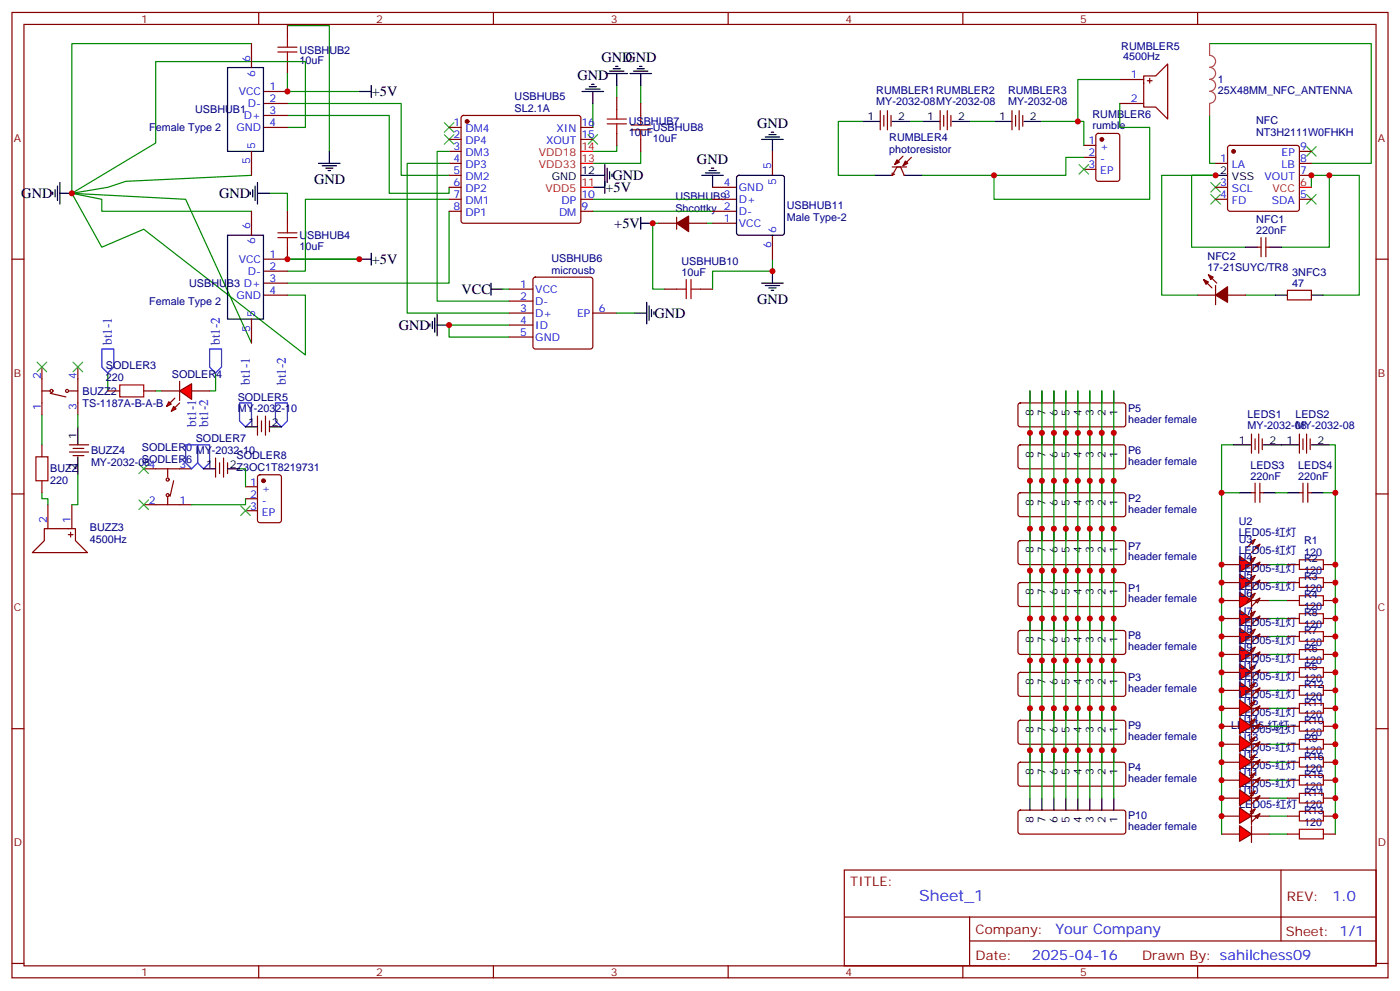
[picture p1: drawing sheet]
<svg xmlns="http://www.w3.org/2000/svg" width="412mm" height="292mm" viewBox="0 0 412 292" stroke-linecap="round" stroke-linejoin="round" font-family="sans-serif">
<g fill="none" stroke="#870000" stroke-width=".35">
<path d="M3.5 3.7h405.4v284.3h-405.4zM7.1 7.2h398.2v277.3h-398.2zM76.2 3.7v3.5M145.3 3.7v3.5M214.5 3.7v3.5M283.6 3.7v3.5M352.8 3.7v3.5M3.5 76.3h3.6M405.3 76.3h3.6M3.5 145.5h3.6M368.3 159.6l1.4-.7-.7 1.4zM369.7 158.9l-2.5 2.5"/>
<path d="M405.3 145.5h3.6M359.8 166.3h5.3M368.7 166.3h5.2M369.7 161l1.4-.7-.7 1.4zM371.1 160.3l-2.4 2.5M3.5 214.6h3.6M405.3 214.6h3.6M248.7 256.3h156.6v28.2h-156.6zM377.3 256.3v20.9M248.7 270.1h156.5M285.6 277.2h119.6M285.6 270.1v14.1"/>
<path d="M3.5 283.8h3.6M76.2 284.5v3.5M145.3 284.5v3.5M214.5 284.5v3.5M283.6 284.5v3.5M352.8 284.5v3.5M405.3 283.8h3.6"/>
</g>
<path d="M365.1 163.8l3.6 2.5-3.6 2.1z" fill="#f00" stroke="#870000" stroke-width=".35"/>
<path d="M359.8 171.6h5.3M368.3 164.9l1.4-.7-.7 1.4zM368.7 163.8v5M368.7 171.6h5.2M369.7 166.3l1.4-.7-.7 1.4zM369.7 164.2l-2.5 2.5M371.1 165.6l-2.4 2.5" fill="none" stroke="#870000" stroke-width=".35"/>
<path d="M365.1 169.1l3.6 2.5-3.6 2.1z" fill="#f00" stroke="#870000" stroke-width=".35"/>
<path d="M359.8 176.9h5.3M368.3 170.2l1.4-.7-.7 1.4zM368.7 169.1v5M368.7 176.9h5.2M369.7 171.6l1.4-.7-.7 1.4zM369.7 169.5l-2.5 2.4M371.1 170.9l-2.4 2.5" fill="none" stroke="#870000" stroke-width=".35"/>
<path d="M365.1 174.4l3.6 2.5-3.6 2.1z" fill="#f00" stroke="#870000" stroke-width=".35"/>
<path d="M368.3 175.5l1.4-.7-.7 1.4zM368.7 174.4v5M369.7 176.9l1.4-.7-.7 1.4zM369.7 174.8l-2.5 2.4M371.1 176.2l-2.4 2.4M359.8 182.2h5.3M368.7 182.2h5.2" fill="none" stroke="#870000" stroke-width=".35"/>
<path d="M365.1 179.7l3.6 2.5-3.6 2.1z" fill="#f00" stroke="#870000" stroke-width=".35"/>
<path d="M368.7 179.7v4.9M359.8 187.5h5.3M368.3 180.8l1.4-.7-.7 1.4zM368.7 187.5h5.2M369.7 182.2l1.4-.7-.7 1.4zM369.7 180.1l-2.5 2.4M371.1 181.5l-2.4 2.4" fill="none" stroke="#870000" stroke-width=".35"/>
<path d="M365.1 185l3.6 2.5-3.6 2.1z" fill="#f00" stroke="#870000" stroke-width=".35"/>
<path d="M359.8 192.8h5.3M368.3 186.1l1.4-.8-.7 1.5zM368.7 185v4.9M368.7 192.8h5.2M369.7 187.5l1.4-.7-.7 1.4zM369.7 185.3l-2.5 2.5M371.1 186.8l-2.4 2.4" fill="none" stroke="#870000" stroke-width=".35"/>
<path d="M365.1 190.3l3.6 2.5-3.6 2.1z" fill="#f00" stroke="#870000" stroke-width=".35"/>
<path d="M359.8 198h5.3M368.3 191.3l1.4-.7-.7 1.5zM368.7 190.3v4.9M368.7 198h5.2M369.7 192.8l1.4-.7-.7 1.4zM369.7 190.6l-2.5 2.5M371.1 192.1l-2.4 2.4" fill="none" stroke="#870000" stroke-width=".35"/>
<path d="M365.1 195.6l3.6 2.4-3.6 2.2z" fill="#f00" stroke="#870000" stroke-width=".35"/>
<path d="M368.3 196.6l1.4-.7-.7 1.4zM368.7 195.6v4.9M369.7 198l1.4-.7-.7 1.5zM369.7 195.9l-2.5 2.5M371.1 197.3l-2.4 2.5M359.8 203.3h5.3M368.7 203.3h5.2" fill="none" stroke="#870000" stroke-width=".35"/>
<path d="M365.1 200.9l3.6 2.4-3.6 2.2z" fill="#f00" stroke="#870000" stroke-width=".35"/>
<path d="M368.7 200.9v4.9M368.3 239l1.4-.7-.7 1.4zM369.7 238.3l-2.5 2.4M371.1 239.7l-2.4 2.4M359.8 245.7h5.3M368.7 245.7h5.2M369.7 240.4l1.4-.7-.7 1.4z" fill="none" stroke="#870000" stroke-width=".35"/>
<path d="M365.1 243.2l3.6 2.5-3.6 2.1z" fill="#f00" stroke="#870000" stroke-width=".35"/>
<path d="M368.3 233.7l1.4-.7-.7 1.4zM369.7 235.1l1.4-.7-.7 1.4zM369.7 233l-2.5 2.4M371.1 234.4l-2.4 2.5M359.8 240.4h5.3M368.7 243.2v4.9M368.7 240.4h5.2" fill="none" stroke="#870000" stroke-width=".35"/>
<path d="M365.1 237.9l3.6 2.5-3.6 2.1z" fill="#f00" stroke="#870000" stroke-width=".35"/>
<path d="M359.8 235.1h5.3M368.3 228.4l1.4-.7-.7 1.4zM368.7 237.9v5M368.7 235.1h5.2M369.7 229.8l1.4-.7-.7 1.4zM369.7 227.7l-2.5 2.5M371.1 229.1l-2.4 2.5" fill="none" stroke="#870000" stroke-width=".35"/>
<path d="M365.1 232.6l3.6 2.5-3.6 2.1z" fill="#f00" stroke="#870000" stroke-width=".35"/>
<path d="M359.8 229.8h5.3M368.3 223.1l1.4-.7-.7 1.4zM368.7 232.6v5M368.7 229.8h5.2M369.7 224.5l1.4-.7-.7 1.4zM369.7 222.4l-2.5 2.5M371.1 223.8l-2.4 2.5" fill="none" stroke="#870000" stroke-width=".35"/>
<path d="M365.1 227.3l3.6 2.5-3.6 2.1z" fill="#f00" stroke="#870000" stroke-width=".35"/>
<path d="M368.3 217.8l1.4-.7-.7 1.4zM369.7 219.2l1.4-.7-.7 1.4zM369.7 217.1l-2.5 2.5M371.1 218.5l-2.4 2.5M359.8 224.5h5.3M368.7 227.3v5M368.7 224.5h5.2" fill="none" stroke="#870000" stroke-width=".35"/>
<path d="M365.1 222l3.6 2.5-3.6 2.1z" fill="#f00" stroke="#870000" stroke-width=".35"/>
<path d="M359.8 219.2h5.3M368.3 212.5l1.4-.7-.7 1.4zM368.7 219.2h5.2M369.7 213.9l1.4-.7-.7 1.4zM369.7 211.8l-2.5 2.5M371.1 213.2l-2.4 2.5M368.7 222v5" fill="none" stroke="#870000" stroke-width=".35"/>
<path d="M365.1 216.7l3.6 2.5-3.6 2.1z" fill="#f00" stroke="#870000" stroke-width=".35"/>
<path d="M359.8 213.9h5.3M368.3 207.2l1.4-.7-.7 1.4zM368.7 216.7v5M368.7 213.9h5.2M369.7 208.6l1.4-.7-.7 1.4zM369.7 206.5l-2.5 2.5M371.1 207.9l-2.4 2.5" fill="none" stroke="#870000" stroke-width=".35"/>
<path d="M365.1 211.5l3.6 2.4-3.6 2.1z" fill="#f00" stroke="#870000" stroke-width=".35"/>
<path d="M359.8 208.6h5.3M368.3 201.9l1.4-.7-.7 1.4zM368.7 211.5v4.9M368.7 208.6h5.2M369.7 203.3l1.4-.7-.7 1.4zM369.7 201.2l-2.5 2.5M371.1 202.6l-2.4 2.5" fill="none" stroke="#870000" stroke-width=".35"/>
<path d="M365.1 206.2l3.6 2.4-3.6 2.1z" fill="#f00" stroke="#870000" stroke-width=".35"/>
<g fill="none" stroke="#870000" stroke-width=".35">
<path d="M74.1 12.8v7.1M84.7 7.5v3.6M84.7 18.1v3.6M77.6 37.5h7.1M77.6 27h7.1M77.6 30.5h7.1M77.6 34h7.1M132.3 37.5h3.5M136.1 34.2l.4-.2h33.9l.5 .2 .2 .5v30.4l-.2 .5-.5 .2h-33.9l-.5-.3-.2-.4v-30.4zM171.1 37.5h3.5M181.7 28.7v3.5M181.7 39.3v3.5"/>
<path d="M188.7 30.5v3.5M259.3 32.6v5.6M260.3 34v3.2M261.4 32.6v5.6M262.5 34v3.2M276.9 32.6v5.6M278 34v3.2M279 32.6v5.6M280.1 34v3.2M298.1 32.6v5.6M299.2 34v3.2M300.2 32.6v5.6"/>
<path d="M301.3 34v3.2M323 39.5l.5-.2h5.6l.7 .4v13l-.4 .7h-5.9l-.7-.5v-12.9zM329.8 30.5h7.1M329.8 23.4h7.1M336.9 22.4h3.5l3.6-3.6v16.3l-3.6-3.6h-3.5zM338 23.8h1.4M338.7 23.1v1.4M74.1 44.6v7M132.3 41.1h3.5M132.3 44.6h3.5M132.3 48.1h3.5M132.3 51.6h3.5"/>
<path d="M132.3 55.2h3.5M132.3 58.7h3.5M171.1 41.1h3.5M171.1 58.7h3.5M188.7 41.1v3.5M209.9 55.2h7.1M209.9 58.7h7.1M227.5 44.6v7M262.8 51.6l1.4-2.4h1.1l1 2.4M262.8 49.2h4.3M262.8 50.9v.7M263.5 51.3l-.7 .3"/>
<path d="M266 46l-2.5 2.5M268.5 46.4l-2.5 2.4M319.3 42.8h3.5M319.3 46.4h3.5M319.3 49.9h3.5M358.1 48.1h3.5M358.1 55.2h3.5M358.1 58.7h3.5M361.8 43l.5-.2h19.8l.5 .2 .2 .5v18l-.3 .5-.4 .2h-19.8l-.5-.2-.2-.5v-18zM382.8 44.6h3.5M382.8 48.1h3.5M382.8 51.6h3.5"/>
<path d="M382.8 58.7h3.5M74.1 62.2v7.1M77.6 79.9h7.1M84.7 62.2v3.6M84.7 72.8v3.5h-7.1M132.3 62.2h3.5M171.1 62.2h3.5M194 65.8h5.3M199.3 64v3.5M202.8 65.8h5.3M209.9 65.8h7.1M209.9 62.2h7.1"/>
<path d="M227.5 69.3v7M370.4 72.8h1.1M371.5 70v5.6M372.9 70v5.6M372.9 72.8h1M74.1 94v7M77.6 83.4h7.1M77.6 86.9h7.1M149.9 85.2h7.1M149.9 92.2h7.1M149.9 88.7h7.1M149.9 95.7h7.1"/>
<path d="M149.9 99.3h7.1M157.2 81.8l.5-.2h16.2l.5 .2 .2 .5v19.8l-.2 .5-.5 .2h-16.2l-.5-.2-.2-.5v-19.8zM174.6 92.2h7.1M195.8 85.2h3.5M206.4 85.2h3.5M352.8 86.9h5.3M354.5 82.3l2.5 2.5M356 80.9l2.4 2.5M358.1 84.1v5.6M361.6 86.9h5.3M379.2 85.5h7.1v2.8h-7.1zM12.3 108.1v14.1"/>
<path d="M12.3 115.1h2.5M14.8 115.9l4.6 1M20.5 115.1h2.4M22.9 108.1v14.1M300.1 118.9l.5-.2h30.3l.5 .2 .2 .5v5.6l-.2 .5-.5 .2h-30.3l-.5-.2-.2-.5v-5.6zM42.3 138.1h14.1M49.4 138.1v2.4M63.5 134.9v5.6M64.7 136.3v3.2M65.9 134.9v5.6M67 136.3v3.2M75.8 122.6v5.6"/>
<path d="M77 124v3.1M78.2 122.6v5.6M79.4 124v3.1M300.1 131.2l.5-.2h30.3l.5 .2 .2 .5v5.7l-.2 .5-.5 .2h-30.3l-.5-.3-.2-.4v-5.7zM368.7 127.8v5.7M369.7 129.3v3.1M370.8 127.8v5.7M371.8 129.3v3.1M382.8 127.8v5.7M383.8 129.3v3.1M384.9 127.8v5.7M385.9 129.3v3.1"/>
<path d="M13.1 155.7h9.1v3.5l3.6 3.6h-16.3l3.6-3.6zM14.1 148.7v7M20.1 157.5h1.4M20.8 156.8v1.4M21.2 148.7v7M42.3 148.7h14.1M49.4 146.2v2.5M51.2 141.6l-1.1 4.6M72.3 143.4h3.5M72.3 146.9h3.5M72.3 150.4h3.5M76.1 140l.5-.2h5.6l.6 .5 .1 12.9-.5 .7-5.8 .1-.7-.5-.1-13z"/>
<path d="M300.1 145.3l.5-.2h30.3l.5 .2 .2 .5v5.7l-.2 .5-.5 .2h-30.3l-.5-.2-.2-.5v-5.7zM300.1 159.5l.5-.3h30.3l.5 .3 .2 .4v5.7l-.2 .5-.5 .2h-30.3l-.5-.2-.2-.5v-5.7zM368.7 145.1h1M369.7 142.3v5.7M371.1 142.3v5.7M371.1 145.1h1.1M382.8 145.1h1M383.8 142.3v5.7M385.2 145.1h1.1M385.2 142.3v5.7M300.1 171.8l.5-.2h30.3l.5 .2 .2 .5v5.6l-.2 .5-.5 .2h-30.3l-.5-.2-.2-.5v-5.6zM379.2 166.3h3.6"/>
<path d="M379.2 171.6h3.6M379.2 176.9h3.6M389.8 166.3h3.5M389.8 171.6h3.5M389.8 176.9h3.5M300.1 198.3l.5-.3h30.3l.5 .3 .2 .5v5.6l-.2 .5-.5 .2h-30.3l-.5-.2-.2-.5v-5.6zM300.1 185.9l.5-.2h30.3l.5 .2 .2 .5v5.7l-.2 .5-.5 .2h-30.3l-.5-.3-.2-.4v-5.7zM379.2 182.2h3.6M379.2 198h3.6M379.2 192.8h3.6M379.2 187.5h3.6M389.8 182.2h3.5"/>
<path d="M389.8 198h3.5M389.8 192.8h3.5M389.8 187.5h3.5M300.1 212.4l.5-.2h30.3l.5 .2 .2 .5v5.6l-.2 .5-.5 .2h-30.3l-.5-.2-.2-.5v-5.6zM368.7 206.2v4.9M379.2 203.3h3.6M379.2 219.2h3.6M379.2 213.9h3.6M379.2 208.6h3.6M389.8 203.3h3.5M389.8 219.2h3.5M389.8 213.9h3.5"/>
<path d="M389.8 208.6h3.5M300.1 224.7l.5-.2h30.3l.5 .2 .2 .5v5.7l-.2 .5-.5 .2h-30.3l-.5-.3-.2-.4v-5.7zM300.1 238.8l.5-.2h30.3l.5 .2 .2 .5v5.7l-.2 .5-.5 .2h-30.3l-.5-.3-.2-.4v-5.7zM379.2 224.5h3.6M379.2 235.1h3.6M379.2 229.8h3.6M389.8 224.5h3.5M389.8 235.1h3.5M389.8 229.8h3.5M379.2 245.7h3.6M379.2 240.4h3.6M389.8 245.7h3.5"/>
<path d="M389.8 240.4h3.5"/>
<circle cx="15.2" cy="115.1" r=".44"/>
<circle cx="19.8" cy="115.1" r=".44"/>
<circle cx="49.4" cy="141.3" r=".44"/>
<circle cx="49.4" cy="145.8" r=".44"/>
</g>
<g fill="none" stroke="#008700" stroke-width=".35">
<path d="M74.1 12.8h-52.9v44.1l33.5 1.8 19.4 42.3M84.7 7.5h12.3v37.1M356.3 12.8h47.6v35.3h-17.6M84.7 21.7v5.3h21.1M84.7 34h30v22.9h17.6v-1.7M84.7 30.5h33.5v21.1h14.1M84.7 37.5h5.3v-19.4h-44.1v24l-24.7 14.8M174.6 30.5v7M181.7 25.2v3.5M188.7 25.2v5.3M254 35.8h-7.1v15.8h10.6M268.1 35.8h3.5"/>
<path d="M285.8 35.8h7M306.9 35.8h12.4v7M329.8 23.4h-12.3v12.4M329.8 30.5v7h8.9v21.2h-45.9v-7.1M356.3 34v14.1h1.8M21.2 56.9l8.8 1.8v3.5h44.1M21.2 56.9l8.8 15.9 12.3-5.3 47.7 37.1v-17.7h-5.3M74.1 51.6l-37.1 1.8-5.3 1.8-10.5 1.7M79.4 56.9h5.3v5.3M132.3 58.7h-42.3v21.2h-5.3M132.3 44.6h-3.5v44.1h21.1M132.3 48.1h-12.4v44.1h30"/>
<path d="M174.6 58.7h35.3M181.7 42.8v1.8h-7.1M188.7 44.6v3.5h-14.1M319.3 46.4h-5.3v5.2h-42.4M386.3 55.2v-3.6h5.3v21.2h-14.1M391.6 51.6h8.8v35.3h-10.6M84.7 76.3h21.1M132.3 62.2v21.2h-47.6M174.6 62.2h35.3M194 65.8h-1.7v19.4h3.5M208.1 65.8h1.8M227.5 76.3v3.6h-17.6v5.3"/>
<path d="M366.9 72.8h-15.9v-21.2h7.1h-15.9v35.3h10.6M149.9 95.7h-17.6v3.6h17.6M181.7 92.2h5.3M366.9 86.9h8.8M31.7 109.9v5.2M45.9 115.1h1.7M63.5 109.9v5.2h-1.8M303.4 115.1v120M306.9 115.1v120M310.4 115.1v120M314 115.1v120M317.5 115.1v120"/>
<path d="M321 115.1v120M324.6 115.1v120M328.1 115.1v120M12.3 122.2v8.8M70.6 138.1h1.7v5.3M363.4 131h-3.6v114.7M391.6 131h1.7v114.7M12.3 145.1v1.8h1.8v1.8M72.3 146.9v1.8h-15.9M359.8 145.1h5.3M375.7 145.1h3.5M389.8 145.1h3.5"/>
<path d="M373.9 166.3h5.3M373.9 171.6h5.3M373.9 176.9h5.3M373.9 182.2h5.3M373.9 187.5h5.3M373.9 192.8h5.3M373.9 198h5.3M373.9 203.3h5.3M373.9 208.6h5.3M373.9 213.9h5.3M373.9 219.2h5.3M373.9 224.5h5.3"/>
<path d="M373.9 229.8h5.3M373.9 235.1h5.3M373.9 240.4h5.3M373.9 245.7h5.3"/>
</g>
<g fill="none" stroke="#000" stroke-width=".35">
<path d="M67 19.9h10.6v24.7h-10.6zM181.3 19.5h.7M188.4 19.5h.7M105.8 27h3.6M109.4 25.2v3.5M171.4 27h6.4M172.5 26.2h4.2M173.6 25.5h2.1M174.3 24.8h.7M174.6 27v3.5M178.5 21.7h6.4M179.6 21h4.2"/>
<path d="M180.6 20.2h2.1M181.7 21.7v3.5M185.6 21.7h6.3M186.6 21h4.3M187.7 20.2h2.1M188.7 21.7v3.5M226.5 39.7h2.1M227.2 38.9h.7M254 35.8h5.3M262.8 35.8h5.3M271.6 35.8h5.3M280.5 35.8h5.3"/>
<path d="M292.8 35.8h5.3M301.6 35.8h5.3M15.5 56.6v.7M16.2 55.9v2.1M16.9 54.8v4.3M17.6 56.9h3.6M17.6 53.8v6.3M73.7 56.6v.7M74.4 55.9v2.1M75.1 54.8v4.3M75.8 56.9h3.6M75.8 53.8v6.3"/>
<path d="M93.8 48.1h6.4M94.9 48.8h4.2M96 49.5h2.1M96.7 50.2h.7M97 44.6v3.5M171.1 51.6h7.1M174.6 55.2h3.6M178.2 48.5v8.4M178.9 49.5v4.3M179.6 50.6v2.1M180.3 51.3v.7M206.7 51.6h6.4"/>
<path d="M207.8 50.9h4.2M208.8 50.2h2.2M209.5 49.5h.8M209.9 51.6v3.6M217.2 51.9l.5-.3h12.7l.5 .3 .2 .5v16.2l-.3 .5-.4 .2h-12.7l-.5-.2-.2-.5v-16.2zM224.4 41.1h6.3M225.4 40.4h4.3M227.5 41.1v3.5M257.5 51.6h5.3M266.3 51.6h5.3M358.1 51.6h3.5M67 69.3h10.6v24.7h-10.6z"/>
<path d="M105.8 76.3h3.6M109.4 74.6v3.5M188.7 64v3.5M188.7 65.8h3.6M227.5 79.9v3.5M366.9 72.8h3.5M373.9 72.8h3.6M126.6 95.4v.7M127.4 94.7v2.1M128.1 93.6v4.3M128.8 95.7h3.5M128.8 92.6v6.3"/>
<path d="M144.6 85.2h3.6M144.6 83.4v3.5M187 92.2h3.5M190.5 89v6.4M191.2 90.1v4.2M191.9 91.2v2.1M192.6 91.9v.7M224.4 83.4h6.3M225.4 84.1h4.3M226.5 84.8h2.1M227.2 85.5h.7M375.7 86.9h3.5"/>
<path d="M386.3 86.9h3.5M303.4 115.1v3.6M306.9 115.1v3.6M310.4 115.1v3.6M314 115.1v3.6M317.5 115.1v3.6M321 115.1v3.6M324.6 115.1v3.6M328.1 115.1v3.6M60 138.1h3.5M67 138.1h3.6M72.3 125.7h3.5"/>
<path d="M79.4 125.7h3.5M303.4 127.5v3.5M306.9 127.5v3.5M310.4 127.5v3.5M314 127.5v3.5M317.5 127.5v3.5M321 127.5v3.5M324.6 127.5v3.5M328.1 127.5v3.5M363.4 131h5.3M372.2 131h10.6M386.3 131h5.3"/>
<path d="M303.4 141.6v3.5M303.4 155.7v3.5M306.9 141.6v3.5M306.9 155.7v3.5M310.4 141.6v3.5M310.4 155.7v3.5M314 141.6v3.5M314 155.7v3.5M317.5 141.6v3.5M317.5 155.7v3.5M321 141.6v3.5M321 155.7v3.5"/>
<path d="M324.6 141.6v3.5M324.6 155.7v3.5M328.1 141.6v3.5M328.1 155.7v3.5M365.1 145.1h3.6M372.2 145.1h3.5M379.2 145.1h3.6M386.3 145.1h3.5M303.4 168.1v3.5M306.9 168.1v3.5M310.4 168.1v3.5M314 168.1v3.5"/>
<path d="M317.5 168.1v3.5M321 168.1v3.5M324.6 168.1v3.5M328.1 168.1v3.5M303.4 182.2v3.5M303.4 194.5v3.5M306.9 182.2v3.5M306.9 194.5v3.5M310.4 182.2v3.5M310.4 194.5v3.5M314 182.2v3.5M314 194.5v3.5"/>
<path d="M317.5 182.2v3.5M317.5 194.5v3.5M321 182.2v3.5M321 194.5v3.5M324.6 182.2v3.5M324.6 194.5v3.5M328.1 182.2v3.5M328.1 194.5v3.5M303.4 208.6v3.6M306.9 208.6v3.6M310.4 208.6v3.6M314 208.6v3.6"/>
<path d="M317.5 208.6v3.6M321 208.6v3.6M324.6 208.6v3.6M328.1 208.6v3.6M303.4 221v3.5M303.4 235.1v3.5M306.9 221v3.5M306.9 235.1v3.5M310.4 221v3.5M310.4 235.1v3.5M314 221v3.5M314 235.1v3.5"/>
<path d="M317.5 221v3.5M317.5 235.1v3.5M321 221v3.5M321 235.1v3.5M324.6 221v3.5M324.6 235.1v3.5M328.1 221v3.5M328.1 235.1v3.5"/>
</g>
<g fill="none" stroke="#3c3" stroke-width=".35">
<path d="M130.9 39.7l2.8 2.8M130.9 36.1l2.8 2.8M133.7 39.7l-2.8 2.8M133.7 36.1l-2.8 2.8M173.2 39.7l2.8 2.8M176 39.7l-2.8 2.8M317.9 48.5l2.8 2.8M320.7 48.5l-2.8 2.8M356.7 57.3l2.8 2.8M356.7 53.8l2.8 2.8M359.5 57.3l-2.8 2.8M359.5 53.8l-2.8 2.8"/>
<path d="M384.9 57.3l2.8 2.8M384.9 43.2l2.8 2.8M387.7 57.3l-2.8 2.8M387.7 43.2l-2.8 2.8M10.9 106.7l2.9 2.8M13.8 106.7l-2.9 2.8M21.5 106.7l2.8 2.8M24.3 106.7l-2.8 2.8M40.9 136.7l2.8 2.8M43.7 136.7l-2.8 2.8M40.9 147.2l2.8 2.9M43.7 147.2l-2.8 2.9"/>
<path d="M70.9 149l2.8 2.8M73.7 149l-2.8 2.8"/>
</g>
<g fill="none" stroke="#a10000" stroke-width=".35">
<path d="M81.8 13.9h5.7M81.8 15.3h5.7M84.7 11.1v2.8M84.7 15.3v2.8M178.9 36.5h5.6M178.9 35.1h5.6M181.7 32.2v2.9M181.7 36.5v2.8M185.9 38.2h5.7M185.9 36.8h5.7M188.7 34v2.8M188.7 38.2v2.9"/>
<path d="M81.8 68.6h5.7M81.8 70h5.7M84.7 65.8v2.8M84.7 70v2.8M199.3 85.2h2.8M202.1 82.3v5.7M203.6 85.2h2.8M203.6 82.3v5.7M382.8 164.9h7v2.8h-7zM382.8 170.2h7v2.8h-7zM382.8 175.5h7v2.8h-7zM382.8 180.8h7v2.8h-7z"/>
<path d="M382.8 196.6h7v2.9h-7zM382.8 191.3h7v2.9h-7zM382.8 186.1h7v2.8h-7zM382.8 201.9h7v2.9h-7zM382.8 217.8h7v2.8h-7zM382.8 212.5h7v2.8h-7zM382.8 207.2h7v2.8h-7zM382.8 223.1h7v2.8h-7zM382.8 239h7v2.8h-7zM382.8 233.7h7v2.8h-7zM382.8 228.4h7v2.8h-7zM382.8 244.3h7v2.8h-7z"/>
</g>
<g fill="#870000" stroke="#870000" stroke-width=".35">
<path d="M199.3 65.8l3.5-2.2v4.6z"/>
<path d="M264.2 47.1l.7 .7-1.4 .7z"/>
<path d="M266.7 47.4l.7 .7-1.4 .7z"/>
<path d="M354.5 82.3l1.5 .7-.8 .7z"/>
<path d="M356 80.9l1.4 .7-.7 .7z"/>
<path d="M358.1 86.9l3.5-2.4v4.5z"/>
<circle cx="137.6" cy="35.8" r=".53"/>
<circle cx="324.6" cy="41.1" r=".53"/>
<circle cx="363.4" cy="44.6" r=".53"/>
<circle cx="77.6" cy="141.6" r=".53"/>
</g>
<path d="M171.1 55.2h3.5M171.1 48.1h3.5M171.1 44.6h3.5M382.8 55.2h3.5" fill="none" stroke="#f00" stroke-width=".35"/>
<path d="M356.3 12.8v3.5a1.76 1.76 0 0 1 1.8 1.8 1.76 1.76 0 0 1-1.8 1.7 1.76 1.76 0 0 1 1.8 1.8 1.76 1.76 0 0 1-1.8 1.8 1.76 1.76 0 0 1 1.8 1.7 1.76 1.76 0 0 1-1.8 1.8 1.76 1.76 0 0 1 1.8 1.8 1.76 1.76 0 0 1-1.8 1.7M356.3 30.5v3.5" fill="none" stroke="#a64a4a" stroke-width=".35"/>
<path d="M30 102.8h3.5v5.3l-1.8 1.8-1.7-1.8zM61.7 102.8h3.6v5.3l-1.8 1.8-1.8-1.8zM70.6 118.7h3.5v5.3l-1.8 1.7-1.7-1.7zM81.1 118.7h3.6v5.3l-1.8 1.7-1.8-1.7zM54.7 131h3.5v5.3l-1.8 1.8-1.7-1.8zM58.2 131h3.5v5.3l-1.7 1.8-1.8-1.8z" fill="none" stroke="#00f" stroke-width=".35"/>
<g fill="#f00" stroke="#870000" stroke-width=".35">
<path d="M52.9 115.1l3.5-2.1v4.6z"/>
<path d="M52.9 112.3v5.7z"/>
</g>
<g fill="#870000" stroke="#870000" stroke-width=".35">
<path d="M52.9 118.7l-1.4 1.4z"/>
<path d="M50.1 118.7l1.4-1.4z"/>
</g>
<g fill="#f00" stroke="#870000" stroke-width=".35">
<path d="M51.2 119.7l.7 .7-1.5 .7z"/>
<path d="M49.7 118.3l.7 .7-1.4 .7z"/>
</g>
<path d="M31.7 115.1h3.6M42.3 115.1h3.6M47.6 115.1h5.3M56.4 115.1h5.3M12.3 131v3.5M20.5 133.1h5.6M20.5 131h5.6M21.5 134.2h3.2M21.5 132.1h3.2M12.3 141.6v3.5" fill="none" stroke="#870000" stroke-width=".35"/>
<path d="M35.3 113.4h7v3.5h-7zM10.6 134.5h3.5v7.1h-3.5z" fill="none" stroke="#a10000" stroke-width=".35"/>
<path d="M22.9 125.7v5.3M22.9 134.5v5.3" fill="none" stroke="#000" stroke-width=".35"/>
<path d="M148.2 85.2h1.7M22.9 139.8v8.9h-1.7M22.9 122.2v3.5" fill="none" stroke="#008700" stroke-width=".35"/>
<g fill="#c00">
<circle cx="359.8" cy="166.3" r=".88"/>
<circle cx="359.8" cy="171.6" r=".88"/>
<circle cx="359.8" cy="176.9" r=".88"/>
<circle cx="359.8" cy="182.2" r=".88"/>
<circle cx="359.8" cy="187.5" r=".88"/>
<circle cx="359.8" cy="192.8" r=".88"/>
<circle cx="359.8" cy="198" r=".88"/>
<circle cx="359.8" cy="203.3" r=".88"/>
<circle cx="359.8" cy="240.4" r=".88"/>
<circle cx="359.8" cy="235.1" r=".88"/>
<circle cx="359.8" cy="229.8" r=".88"/>
<circle cx="359.8" cy="224.5" r=".88"/>
<circle cx="359.8" cy="219.2" r=".88"/>
<circle cx="359.8" cy="213.9" r=".88"/>
<circle cx="359.8" cy="208.6" r=".88"/>
<circle cx="84.7" cy="27" r=".88"/>
<circle cx="105.8" cy="76.3" r=".88"/>
<circle cx="84.7" cy="76.3" r=".88"/>
<circle cx="192.3" cy="65.8" r=".88"/>
<circle cx="21.2" cy="56.9" r=".88"/>
<circle cx="227.5" cy="79.9" r=".88"/>
<circle cx="132.3" cy="95.7" r=".88"/>
<circle cx="393.3" cy="166.3" r=".88"/>
<circle cx="393.3" cy="171.6" r=".88"/>
<circle cx="393.3" cy="176.9" r=".88"/>
<circle cx="393.3" cy="182.2" r=".88"/>
<circle cx="393.3" cy="203.3" r=".88"/>
<circle cx="393.3" cy="198" r=".88"/>
<circle cx="393.3" cy="192.8" r=".88"/>
<circle cx="393.3" cy="187.5" r=".88"/>
<circle cx="393.3" cy="224.5" r=".88"/>
<circle cx="393.3" cy="219.2" r=".88"/>
<circle cx="393.3" cy="213.9" r=".88"/>
<circle cx="393.3" cy="208.6" r=".88"/>
<circle cx="393.3" cy="240.4" r=".88"/>
<circle cx="393.3" cy="235.1" r=".88"/>
<circle cx="393.3" cy="229.8" r=".88"/>
<circle cx="359.8" cy="145.1" r=".88"/>
<circle cx="393.3" cy="145.1" r=".88"/>
<circle cx="386.3" cy="51.6" r=".88"/>
<circle cx="391.6" cy="51.6" r=".88"/>
<circle cx="317.5" cy="35.8" r=".88"/>
<circle cx="292.8" cy="51.6" r=".88"/>
<circle cx="358.1" cy="51.6" r=".88"/>
<circle cx="303.4" cy="141.6" r=".88"/>
<circle cx="303.4" cy="127.5" r=".88"/>
<circle cx="306.9" cy="141.6" r=".88"/>
<circle cx="306.9" cy="127.5" r=".88"/>
<circle cx="310.4" cy="141.6" r=".88"/>
<circle cx="310.4" cy="127.5" r=".88"/>
<circle cx="314" cy="141.6" r=".88"/>
<circle cx="314" cy="127.5" r=".88"/>
<circle cx="317.5" cy="141.6" r=".88"/>
<circle cx="317.5" cy="127.5" r=".88"/>
<circle cx="321" cy="141.6" r=".88"/>
<circle cx="321" cy="127.5" r=".88"/>
<circle cx="324.6" cy="141.6" r=".88"/>
<circle cx="324.6" cy="127.5" r=".88"/>
<circle cx="328.1" cy="141.6" r=".88"/>
<circle cx="328.1" cy="127.5" r=".88"/>
<circle cx="303.4" cy="168.1" r=".88"/>
<circle cx="303.4" cy="155.7" r=".88"/>
<circle cx="306.9" cy="168.1" r=".88"/>
<circle cx="306.9" cy="155.7" r=".88"/>
<circle cx="310.4" cy="168.1" r=".88"/>
<circle cx="310.4" cy="155.7" r=".88"/>
<circle cx="314" cy="168.1" r=".88"/>
<circle cx="314" cy="155.7" r=".88"/>
<circle cx="317.5" cy="168.1" r=".88"/>
<circle cx="317.5" cy="155.7" r=".88"/>
<circle cx="321" cy="168.1" r=".88"/>
<circle cx="321" cy="155.7" r=".88"/>
<circle cx="324.6" cy="168.1" r=".88"/>
<circle cx="324.6" cy="155.7" r=".88"/>
<circle cx="328.1" cy="168.1" r=".88"/>
<circle cx="328.1" cy="155.7" r=".88"/>
<circle cx="303.4" cy="194.5" r=".88"/>
<circle cx="303.4" cy="182.2" r=".88"/>
<circle cx="306.9" cy="194.5" r=".88"/>
<circle cx="306.9" cy="182.2" r=".88"/>
<circle cx="310.4" cy="194.5" r=".88"/>
<circle cx="310.4" cy="182.2" r=".88"/>
<circle cx="314" cy="194.5" r=".88"/>
<circle cx="314" cy="182.2" r=".88"/>
<circle cx="317.5" cy="194.5" r=".88"/>
<circle cx="317.5" cy="182.2" r=".88"/>
<circle cx="321" cy="194.5" r=".88"/>
<circle cx="321" cy="182.2" r=".88"/>
<circle cx="324.6" cy="194.5" r=".88"/>
<circle cx="324.6" cy="182.2" r=".88"/>
<circle cx="328.1" cy="194.5" r=".88"/>
<circle cx="328.1" cy="182.2" r=".88"/>
<circle cx="303.4" cy="221" r=".88"/>
<circle cx="303.4" cy="208.6" r=".88"/>
<circle cx="306.9" cy="221" r=".88"/>
<circle cx="306.9" cy="208.6" r=".88"/>
<circle cx="310.4" cy="221" r=".88"/>
<circle cx="310.4" cy="208.6" r=".88"/>
<circle cx="314" cy="221" r=".88"/>
<circle cx="314" cy="208.6" r=".88"/>
<circle cx="317.5" cy="221" r=".88"/>
<circle cx="317.5" cy="208.6" r=".88"/>
<circle cx="321" cy="221" r=".88"/>
<circle cx="321" cy="208.6" r=".88"/>
<circle cx="324.6" cy="221" r=".88"/>
<circle cx="324.6" cy="208.6" r=".88"/>
<circle cx="328.1" cy="221" r=".88"/>
<circle cx="328.1" cy="208.6" r=".88"/>
</g>
<text font-size="4.6" fill="#00f" x="270.8" y="265.3">Sheet_1</text>
<g font-size="4.2">
<text x="170.1" y="23.6">GND</text>
<text x="177.2" y="18.3">GND</text>
<text x="184.2" y="18.3">GND</text>
<text x="109.5" y="28.3">+5V</text>
<text x="223" y="37.8">GND</text>
<text x="180.4" y="53.1">GND</text>
<text x="205.3" y="48.3">GND</text>
<text x="6.3" y="58.3">GND</text>
<text x="64.5" y="58.2">GND</text>
<text x="92.5" y="54.1">GND</text>
<text x="178.3" y="56.6">+5V</text>
<text x="180.9" y="67.2">+5V</text>
<text x="109.5" y="77.6">+5V</text>
<text x="136" y="86.5">VCC</text>
<text x="223" y="89.5">GND</text>
<text x="192.8" y="93.7">GND</text>
<text x="117.5" y="97.1">GND</text>
</g>
<g font-size="4.2" fill="#00f">
<text x="392.5" y="265.5">1.0</text>
<text x="310.9" y="275.1">Your Company</text>
<text x="304" y="282.9">2025-04-16</text>
</g>
<g font-size="3.9" fill="#00f">
<text x="33" y="101.6" transform="rotate(-90 33 101.6)">bt1-1</text>
<text x="64.7" y="101.6" transform="rotate(-90 64.7 101.6)">bt1-2</text>
<text x="73.6" y="113.4" transform="rotate(-90 73.6 113.4)">bt1-1</text>
<text x="84.2" y="113.4" transform="rotate(-90 84.2 113.4)">bt1-2</text>
<text x="57.8" y="125.8" transform="rotate(-90 57.8 125.8)">bt1-1</text>
<text x="61.3" y="125.8" transform="rotate(-90 61.3 125.8)">bt1-2</text>
</g>
<g font-size="3.9" fill="#800">
<text x="250.5" y="260.8">TITLE:</text>
<text x="379.1" y="265.5">REV:</text>
<text x="287.4" y="275">Company:</text>
<text x="378.7" y="275.7">Sheet: 1/1</text>
<text x="287.4" y="282.7">Date:</text>
<text x="336.4" y="282.8">Drawn By: sahilchess09</text>
</g>
<g font-size="3.2" fill="#800">
<text x="41.6" y="6.7">1</text>
<text x="110.8" y="6.7">2</text>
<text x="179.9" y="6.7">3</text>
<text x="249.1" y="6.7">4</text>
<text x="318.2" y="6.7">5</text>
<text x="4.1" y="41.8">A</text>
<text x="405.9" y="41.8">A</text>
<text x="4.1" y="110.9">B</text>
<text x="405.9" y="110.9">B</text>
<text x="4.1" y="180.1">C</text>
<text x="405.9" y="180.1">C</text>
<text x="4.1" y="249.2">D</text>
<text x="405.9" y="249.2">D</text>
<text x="41.6" y="287.5">1</text>
<text x="110.8" y="287.5">2</text>
<text x="179.9" y="287.5">3</text>
<text x="249.1" y="287.5">4</text>
<text x="318.2" y="287.5">5</text>
</g>
<g font-size="3.2" fill="#000080">
<text x="88.2" y="15.8">USBHUB2</text>
<text x="330.3" y="14.6">RUMBLER5</text>
<text x="330.8" y="17.8">4500Hz</text>
<text x="88.2" y="18.9">10uF</text>
<text x="151.6" y="29.6">USBHUB5</text>
<text x="258.1" y="27.8">RUMBLER1RUMBLER2</text>
<text x="296.9" y="27.8">RUMBLER3</text>
<text x="358.8" y="27.7">25X48MM_NFC_ANTENNA</text>
<text x="358.8" y="24.6">1</text>
<text x="57.5" y="33.4">USBHUB1</text>
<text x="151.6" y="32.9">SL2.1A</text>
<text x="258.1" y="31">MY-2032-08MY-2032-08</text>
<text x="296.9" y="31">MY-2032-08</text>
<text x="321.8" y="34.9">RUMBLER6</text>
<text x="44" y="38.7">Female Type 2</text>
<text x="185.2" y="40.1">10uF</text>
<text x="185.2" y="36.9">USBHUB7</text>
<text x="192.3" y="41.8">10uF</text>
<text x="192.3" y="38.7">USBHUB8</text>
<text x="261.9" y="41.4">RUMBLER4</text>
<text x="321.8" y="38.1">rumble</text>
<text x="370" y="39.9">NT3H2111W0FHKH</text>
<text x="370" y="36.7">NFC</text>
<text x="261.9" y="44.9">photoresistor</text>
<text x="199" y="59.1">USBHUB93</text>
<text x="199" y="62.6">Shcottky 2</text>
<text x="231.8" y="64.9">Male Type-2</text>
<text x="231.8" y="61.6">USBHUB11</text>
<text x="370.1" y="65.8">NFC1</text>
<text x="88.2" y="70.5">USBHUB4</text>
<text x="370.1" y="68.9">220nF</text>
<text x="88.2" y="73.6">10uF</text>
<text x="162.5" y="77">USBHUB6</text>
<text x="355.7" y="76.7">NFC2</text>
<text x="162.5" y="80.6">microusb</text>
<text x="200.8" y="81.3">10uF</text>
<text x="200.8" y="78.2">USBHUB10</text>
<text x="355.7" y="79.9">17-21SUYC/TR8</text>
<text x="380.7" y="81.3">3NFC3</text>
<text x="44" y="89.8">Female Type 2</text>
<text x="55.7" y="84.5">USBHUB3 D+</text>
<text x="380.7" y="84.5">47</text>
<text x="31.2" y="112.3">220</text>
<text x="31.2" y="108.8">SODLER3</text>
<text x="50.6" y="111.3">SODLER4</text>
<text x="24.3" y="119.7">TS-1187A-B-A-B</text>
<text x="24.3" y="116.2">BUZZ2</text>
<text x="70" y="118">SODLER5</text>
<text x="70" y="121.5">MY-2032-10</text>
<text x="332.3" y="124.5">header female</text>
<text x="332.3" y="121.3">P5</text>
<text x="367.5" y="123.1">LEDS1</text>
<text x="381.6" y="123.1">LEDS2</text>
<text x="57.7" y="130.3">SODLER7</text>
<text x="367.5" y="126.3">MY-2032-08</text>
<text x="381.6" y="126.3">MY-2032-08</text>
<text x="26.8" y="137.4">MY-2032-084</text>
<text x="26.8" y="133.8">BUZZ4</text>
<text x="41.8" y="136.3">SODLER6</text>
<text x="41.8" y="132.8">SODLER0</text>
<text x="57.7" y="133.8">MY-2032-10</text>
<text x="69.7" y="135.3">SODLER8</text>
<text x="332.3" y="136.9">header female</text>
<text x="332.3" y="133.7">P6</text>
<text x="14.8" y="142.7">220</text>
<text x="14.8" y="139.1">BUZZ</text>
<text x="69.7" y="138.8">Z3OC1T8219731</text>
<text x="368.3" y="141.3">220nF</text>
<text x="368.3" y="138.1">LEDS3</text>
<text x="382.4" y="141.3">220nF</text>
<text x="382.4" y="138.1">LEDS4</text>
<text x="332.3" y="147.8">P2</text>
<text x="332.3" y="151">header female</text>
<text x="364.9" y="154.6">U2</text>
<text x="26.5" y="159.9">4500Hz</text>
<text x="26.5" y="156.4">BUZZ3</text>
<text x="332.3" y="161.9">P7</text>
<text x="364.9" y="157.8">LED05-红灯</text>
<text x="364.9" y="159.9">U3</text>
<text x="384.2" y="160.3">R1</text>
<text x="332.3" y="165.1">header female</text>
<text x="364.9" y="163.1">LED05-红灯 120</text>
<text x="364.9" y="165.2">U4</text>
<text x="384.2" y="165.6">R2</text>
<text x="364.9" y="168.4">LED05-红灯 120</text>
<text x="364.9" y="173.7">LED05-红灯 120</text>
<text x="364.9" y="170.5">U5</text>
<text x="384.2" y="170.9">R3</text>
<text x="332.3" y="177.4">header female</text>
<text x="332.3" y="174.2">P1</text>
<text x="364.9" y="175.8">U6</text>
<text x="384.2" y="179.7">120</text>
<text x="384.2" y="176.2">R4</text>
<text x="364.9" y="184.3">LED05-红灯 120</text>
<text x="364.9" y="181.1">U7</text>
<text x="384.2" y="181.5">R8</text>
<text x="332.3" y="191.5">header female</text>
<text x="332.3" y="188.3">P8</text>
<text x="364.9" y="189.6">LED05-红灯 120</text>
<text x="364.9" y="186.4">U8</text>
<text x="364.9" y="191.7">U9</text>
<text x="384.2" y="186.8">R7</text>
<text x="364.9" y="194.9">LED05-红灯 120</text>
<text x="364.9" y="196.9">U17</text>
<text x="384.2" y="197.3">R5</text>
<text x="384.2" y="192.1">R6</text>
<text x="332.3" y="203.9">header female</text>
<text x="332.3" y="200.7">P3</text>
<text x="364.9" y="202.2">U16</text>
<text x="364.9" y="200.2">LED05-红灯 120</text>
<text x="384.2" y="202.6">R12</text>
<text x="364.9" y="207.5">U15</text>
<text x="364.9" y="205.5">LED05-红灯 120</text>
<text x="384.2" y="207.9">R11</text>
<text x="332.3" y="214.8">P9</text>
<text x="362.7" y="214.9">LED05-红灯</text>
<text x="364.9" y="212.8">U14</text>
<text x="364.9" y="210.7">LED05-红灯 120</text>
<text x="384.2" y="213.2">R10</text>
<text x="332.3" y="218">header female</text>
<text x="364.9" y="221.3">LED05-红灯 120</text>
<text x="364.9" y="218.1">U13</text>
<text x="364.9" y="216">LED05-红灯 120</text>
<text x="384.2" y="218.5">R9</text>
<text x="332.3" y="227.2">P4</text>
<text x="364.9" y="226.6">LED05-红灯 120</text>
<text x="364.9" y="223.4">U12</text>
<text x="384.2" y="223.8">R16</text>
<text x="332.3" y="230.3">header female</text>
<text x="364.9" y="234">U10</text>
<text x="364.9" y="231.9">LED05-红灯 120</text>
<text x="364.9" y="228.7">U11</text>
<text x="384.2" y="229.1">R15</text>
<text x="365" y="238">LED05-红灯 120</text>
<text x="384.2" y="239.7">R13</text>
<text x="384.2" y="234.4">R14</text>
<text x="332.3" y="244.4">header female</text>
<text x="332.3" y="241.3">P10</text>
<text x="384.2" y="243.2">120</text>
</g>
<g font-size="3.2" fill="#00f">
<text x="73.7" y="18.1" transform="rotate(-90 73.7 18.1)">6</text>
<text x="75.1" y="22.6" transform="rotate(-90 75.1 22.6)">6</text>
<text x="333.1" y="23.1">1</text>
<text x="70.3" y="28">VCC</text>
<text x="79.4" y="26.6">1</text>
<text x="71.9" y="35.1">D+</text>
<text x="73" y="31.5">D-</text>
<text x="79.4" y="30.1">2</text>
<text x="79.4" y="33.7">3</text>
<text x="333.1" y="30.1">2</text>
<text x="69.6" y="38.6">GND</text>
<text x="79.4" y="37.2">4</text>
<text x="133.6" y="37.2">1</text>
<text x="133.6" y="40.7">2</text>
<text x="137.1" y="38.9">DM4</text>
<text x="163.9" y="38.9">XIN</text>
<text x="171.3" y="40.7">15</text>
<text x="171.3" y="37.2">16</text>
<text x="75.1" y="43.9" transform="rotate(-90 75.1 43.9)">5</text>
<text x="133.6" y="44.2">3</text>
<text x="133.6" y="47.8">4</text>
<text x="137.1" y="42.5">DP4</text>
<text x="137.1" y="46">DM3</text>
<text x="160.8" y="42.5">XOUT</text>
<text x="320.6" y="42.5">1</text>
<text x="320.6" y="46">2</text>
<text x="324.1" y="44.2">+</text>
<text x="324.1" y="47.8">-</text>
<text x="359.4" y="47.8">1</text>
<text x="377.5" y="46">EP</text>
<text x="382.9" y="44.2">9</text>
<text x="382.9" y="47.8">8</text>
<text x="73.7" y="48.4" transform="rotate(-90 73.7 48.4)">5</text>
<text x="133.6" y="51.3">5</text>
<text x="137.1" y="49.5">DP3</text>
<text x="137.1" y="53.1">DM2</text>
<text x="227.2" y="49.9" transform="rotate(-90 227.2 49.9)">5</text>
<text x="320.6" y="49.5">3</text>
<text x="324.1" y="51.3">EP</text>
<text x="362.9" y="49.5">LA</text>
<text x="372.5" y="53.1">VOUT</text>
<text x="377.5" y="49.5">LB</text>
<text x="382.9" y="51.3">7</text>
<text x="133.6" y="54.8">6</text>
<text x="133.6" y="58.3">7</text>
<text x="137.1" y="56.6">DP2</text>
<text x="171.3" y="58.3">10</text>
<text x="213.2" y="54.8">4</text>
<text x="217.7" y="56.2">GND</text>
<text x="217.7" y="59.8">D+</text>
<text x="228.6" y="54.4" transform="rotate(-90 228.6 54.4)">5</text>
<text x="359.4" y="58.3">4</text>
<text x="359.4" y="54.8">3</text>
<text x="362.9" y="56.6">SCL</text>
<text x="382.9" y="58.3">5</text>
<text x="133.6" y="61.9">8</text>
<text x="137.1" y="60.1">DM1</text>
<text x="137.1" y="63.6">DP1</text>
<text x="164.7" y="63.6">DM</text>
<text x="165.4" y="60.1">DP</text>
<text x="171.3" y="61.9">9</text>
<text x="213.2" y="65.4">1</text>
<text x="217.7" y="63.3">D-</text>
<text x="362.9" y="60.1">FD</text>
<text x="374.7" y="60.1">SDA</text>
<text x="73.7" y="67.5" transform="rotate(-90 73.7 67.5)">6</text>
<text x="217.7" y="66.8">VCC</text>
<text x="228.6" y="68.6" transform="rotate(-90 228.6 68.6)">6</text>
<text x="70.3" y="77.4">VCC</text>
<text x="75.1" y="72" transform="rotate(-90 75.1 72)">6</text>
<text x="79.4" y="76">1</text>
<text x="227.2" y="73.1" transform="rotate(-90 227.2 73.1)">6</text>
<text x="73" y="80.9">D-</text>
<text x="79.4" y="79.5">2</text>
<text x="79.4" y="83">3</text>
<text x="69.6" y="88">GND</text>
<text x="79.4" y="86.6">4</text>
<text x="153.2" y="84.8">1</text>
<text x="153.2" y="88.3">2</text>
<text x="157.7" y="86.2">VCC</text>
<text x="157.7" y="89.7">D-</text>
<text x="75.1" y="93.3" transform="rotate(-90 75.1 93.3)">5</text>
<text x="153.2" y="91.9">3</text>
<text x="153.2" y="95.4">4</text>
<text x="157.7" y="93.3">D+</text>
<text x="170" y="93.3">EP</text>
<text x="176.4" y="91.9">6</text>
<text x="73.7" y="97.8" transform="rotate(-90 73.7 97.8)">5</text>
<text x="153.2" y="98.9">5</text>
<text x="157.7" y="96.8">ID</text>
<text x="157.7" y="100.3">GND</text>
<text x="12" y="111.6" transform="rotate(-90 12 111.6)">2</text>
<text x="22.6" y="111.6" transform="rotate(-90 22.6 111.6)">4</text>
<text x="12" y="120.7" transform="rotate(-90 12 120.7)">1</text>
<text x="22.6" y="120.7" transform="rotate(-90 22.6 120.7)">3</text>
<text x="52.9" y="137.7">3</text>
<text x="73.7" y="143">1</text>
<text x="43.8" y="148.3">2</text>
<text x="52.9" y="148.3">1</text>
<text x="73.7" y="146.5">2</text>
<text x="77.2" y="144.8">+</text>
<text x="77.2" y="148.3">-</text>
<text x="13.8" y="154" transform="rotate(-90 13.8 154)">2</text>
<text x="20.8" y="154" transform="rotate(-90 20.8 154)">1</text>
<text x="73.7" y="150.1">3</text>
<text x="77.2" y="151.8">EP</text>
</g>
<g font-size="3.2">
<text x="255.5" y="35.4">1</text>
<text x="264.6" y="35.4">2</text>
<text x="273.1" y="35.4">1</text>
<text x="282.2" y="35.4">2</text>
<text x="294.3" y="35.4">1</text>
<text x="303.4" y="35.4">2</text>
<text x="162.5" y="53.1">GND</text>
<text x="171.3" y="51.3">12</text>
<text x="359.4" y="51.3">2</text>
<text x="362.9" y="53.1">VSS</text>
<text x="73.1" y="125.4">1</text>
<text x="80.1" y="125.4">2</text>
<text x="304.4" y="122.5" transform="rotate(-90 304.4 122.5)">8</text>
<text x="308" y="122.5" transform="rotate(-90 308 122.5)">7</text>
<text x="311.5" y="122.5" transform="rotate(-90 311.5 122.5)">6</text>
<text x="315" y="122.5" transform="rotate(-90 315 122.5)">5</text>
<text x="318.6" y="122.5" transform="rotate(-90 318.6 122.5)">4</text>
<text x="322.1" y="122.5" transform="rotate(-90 322.1 122.5)">3</text>
<text x="325.6" y="122.5" transform="rotate(-90 325.6 122.5)">2</text>
<text x="329.1" y="122.5" transform="rotate(-90 329.1 122.5)">1</text>
<text x="22.6" y="129.3" transform="rotate(-90 22.6 129.3)">1</text>
<text x="364.9" y="130.7">1</text>
<text x="373.9" y="130.7">2</text>
<text x="379" y="130.7">1</text>
<text x="388.1" y="130.7">2</text>
<text x="60.8" y="137.7">1</text>
<text x="67.7" y="137.7">2</text>
<text x="304.4" y="134.8" transform="rotate(-90 304.4 134.8)">8</text>
<text x="308" y="134.8" transform="rotate(-90 308 134.8)">7</text>
<text x="311.5" y="134.8" transform="rotate(-90 311.5 134.8)">6</text>
<text x="315" y="134.8" transform="rotate(-90 315 134.8)">5</text>
<text x="318.6" y="134.8" transform="rotate(-90 318.6 134.8)">4</text>
<text x="322.1" y="134.8" transform="rotate(-90 322.1 134.8)">3</text>
<text x="325.6" y="134.8" transform="rotate(-90 325.6 134.8)">2</text>
<text x="329.1" y="134.8" transform="rotate(-90 329.1 134.8)">1</text>
<text x="22.6" y="138.3" transform="rotate(-90 22.6 138.3)">2</text>
<text x="304.4" y="148.9" transform="rotate(-90 304.4 148.9)">8</text>
<text x="308" y="148.9" transform="rotate(-90 308 148.9)">7</text>
<text x="311.5" y="148.9" transform="rotate(-90 311.5 148.9)">6</text>
<text x="315" y="148.9" transform="rotate(-90 315 148.9)">5</text>
<text x="318.6" y="148.9" transform="rotate(-90 318.6 148.9)">4</text>
<text x="322.1" y="148.9" transform="rotate(-90 322.1 148.9)">3</text>
<text x="325.6" y="148.9" transform="rotate(-90 325.6 148.9)">2</text>
<text x="329.1" y="148.9" transform="rotate(-90 329.1 148.9)">1</text>
<text x="304.4" y="163" transform="rotate(-90 304.4 163)">8</text>
<text x="308" y="163" transform="rotate(-90 308 163)">7</text>
<text x="311.5" y="163" transform="rotate(-90 311.5 163)">6</text>
<text x="315" y="163" transform="rotate(-90 315 163)">5</text>
<text x="318.6" y="163" transform="rotate(-90 318.6 163)">4</text>
<text x="322.1" y="163" transform="rotate(-90 322.1 163)">3</text>
<text x="325.6" y="163" transform="rotate(-90 325.6 163)">2</text>
<text x="329.1" y="163" transform="rotate(-90 329.1 163)">1</text>
<text x="304.4" y="175.4" transform="rotate(-90 304.4 175.4)">8</text>
<text x="308" y="175.4" transform="rotate(-90 308 175.4)">7</text>
<text x="311.5" y="175.4" transform="rotate(-90 311.5 175.4)">6</text>
<text x="315" y="175.4" transform="rotate(-90 315 175.4)">5</text>
<text x="318.6" y="175.4" transform="rotate(-90 318.6 175.4)">4</text>
<text x="322.1" y="175.4" transform="rotate(-90 322.1 175.4)">3</text>
<text x="325.6" y="175.4" transform="rotate(-90 325.6 175.4)">2</text>
<text x="329.1" y="175.4" transform="rotate(-90 329.1 175.4)">1</text>
<text x="304.4" y="189.5" transform="rotate(-90 304.4 189.5)">8</text>
<text x="308" y="189.5" transform="rotate(-90 308 189.5)">7</text>
<text x="311.5" y="189.5" transform="rotate(-90 311.5 189.5)">6</text>
<text x="315" y="189.5" transform="rotate(-90 315 189.5)">5</text>
<text x="318.6" y="189.5" transform="rotate(-90 318.6 189.5)">4</text>
<text x="322.1" y="189.5" transform="rotate(-90 322.1 189.5)">3</text>
<text x="325.6" y="189.5" transform="rotate(-90 325.6 189.5)">2</text>
<text x="329.1" y="189.5" transform="rotate(-90 329.1 189.5)">1</text>
<text x="304.4" y="201.8" transform="rotate(-90 304.4 201.8)">8</text>
<text x="308" y="201.8" transform="rotate(-90 308 201.8)">7</text>
<text x="311.5" y="201.8" transform="rotate(-90 311.5 201.8)">6</text>
<text x="315" y="201.8" transform="rotate(-90 315 201.8)">5</text>
<text x="318.6" y="201.8" transform="rotate(-90 318.6 201.8)">4</text>
<text x="322.1" y="201.8" transform="rotate(-90 322.1 201.8)">3</text>
<text x="325.6" y="201.8" transform="rotate(-90 325.6 201.8)">2</text>
<text x="329.1" y="201.8" transform="rotate(-90 329.1 201.8)">1</text>
<text x="304.4" y="215.9" transform="rotate(-90 304.4 215.9)">8</text>
<text x="308" y="215.9" transform="rotate(-90 308 215.9)">7</text>
<text x="311.5" y="215.9" transform="rotate(-90 311.5 215.9)">6</text>
<text x="315" y="215.9" transform="rotate(-90 315 215.9)">5</text>
<text x="318.6" y="215.9" transform="rotate(-90 318.6 215.9)">4</text>
<text x="322.1" y="215.9" transform="rotate(-90 322.1 215.9)">3</text>
<text x="325.6" y="215.9" transform="rotate(-90 325.6 215.9)">2</text>
<text x="329.1" y="215.9" transform="rotate(-90 329.1 215.9)">1</text>
<text x="304.4" y="228.3" transform="rotate(-90 304.4 228.3)">8</text>
<text x="308" y="228.3" transform="rotate(-90 308 228.3)">7</text>
<text x="311.5" y="228.3" transform="rotate(-90 311.5 228.3)">6</text>
<text x="315" y="228.3" transform="rotate(-90 315 228.3)">5</text>
<text x="318.6" y="228.3" transform="rotate(-90 318.6 228.3)">4</text>
<text x="322.1" y="228.3" transform="rotate(-90 322.1 228.3)">3</text>
<text x="325.6" y="228.3" transform="rotate(-90 325.6 228.3)">2</text>
<text x="329.1" y="228.3" transform="rotate(-90 329.1 228.3)">1</text>
<text x="304.4" y="242.4" transform="rotate(-90 304.4 242.4)">8</text>
<text x="308" y="242.4" transform="rotate(-90 308 242.4)">7</text>
<text x="311.5" y="242.4" transform="rotate(-90 311.5 242.4)">6</text>
<text x="315" y="242.4" transform="rotate(-90 315 242.4)">5</text>
<text x="318.6" y="242.4" transform="rotate(-90 318.6 242.4)">4</text>
<text x="322.1" y="242.4" transform="rotate(-90 322.1 242.4)">3</text>
<text x="325.6" y="242.4" transform="rotate(-90 325.6 242.4)">2</text>
<text x="329.1" y="242.4" transform="rotate(-90 329.1 242.4)">1</text>
</g>
<g font-size="3.2" fill="#f00">
<text x="158.7" y="46">VDD18</text>
<text x="171.3" y="47.8">13</text>
<text x="171.3" y="44.2">14</text>
<text x="158.7" y="49.5">VDD33</text>
<text x="160.7" y="56.6">VDD5</text>
<text x="171.3" y="54.8">11</text>
<text x="374.9" y="56.6">VCC</text>
<text x="382.9" y="54.8">6</text>
</g>
</svg>
